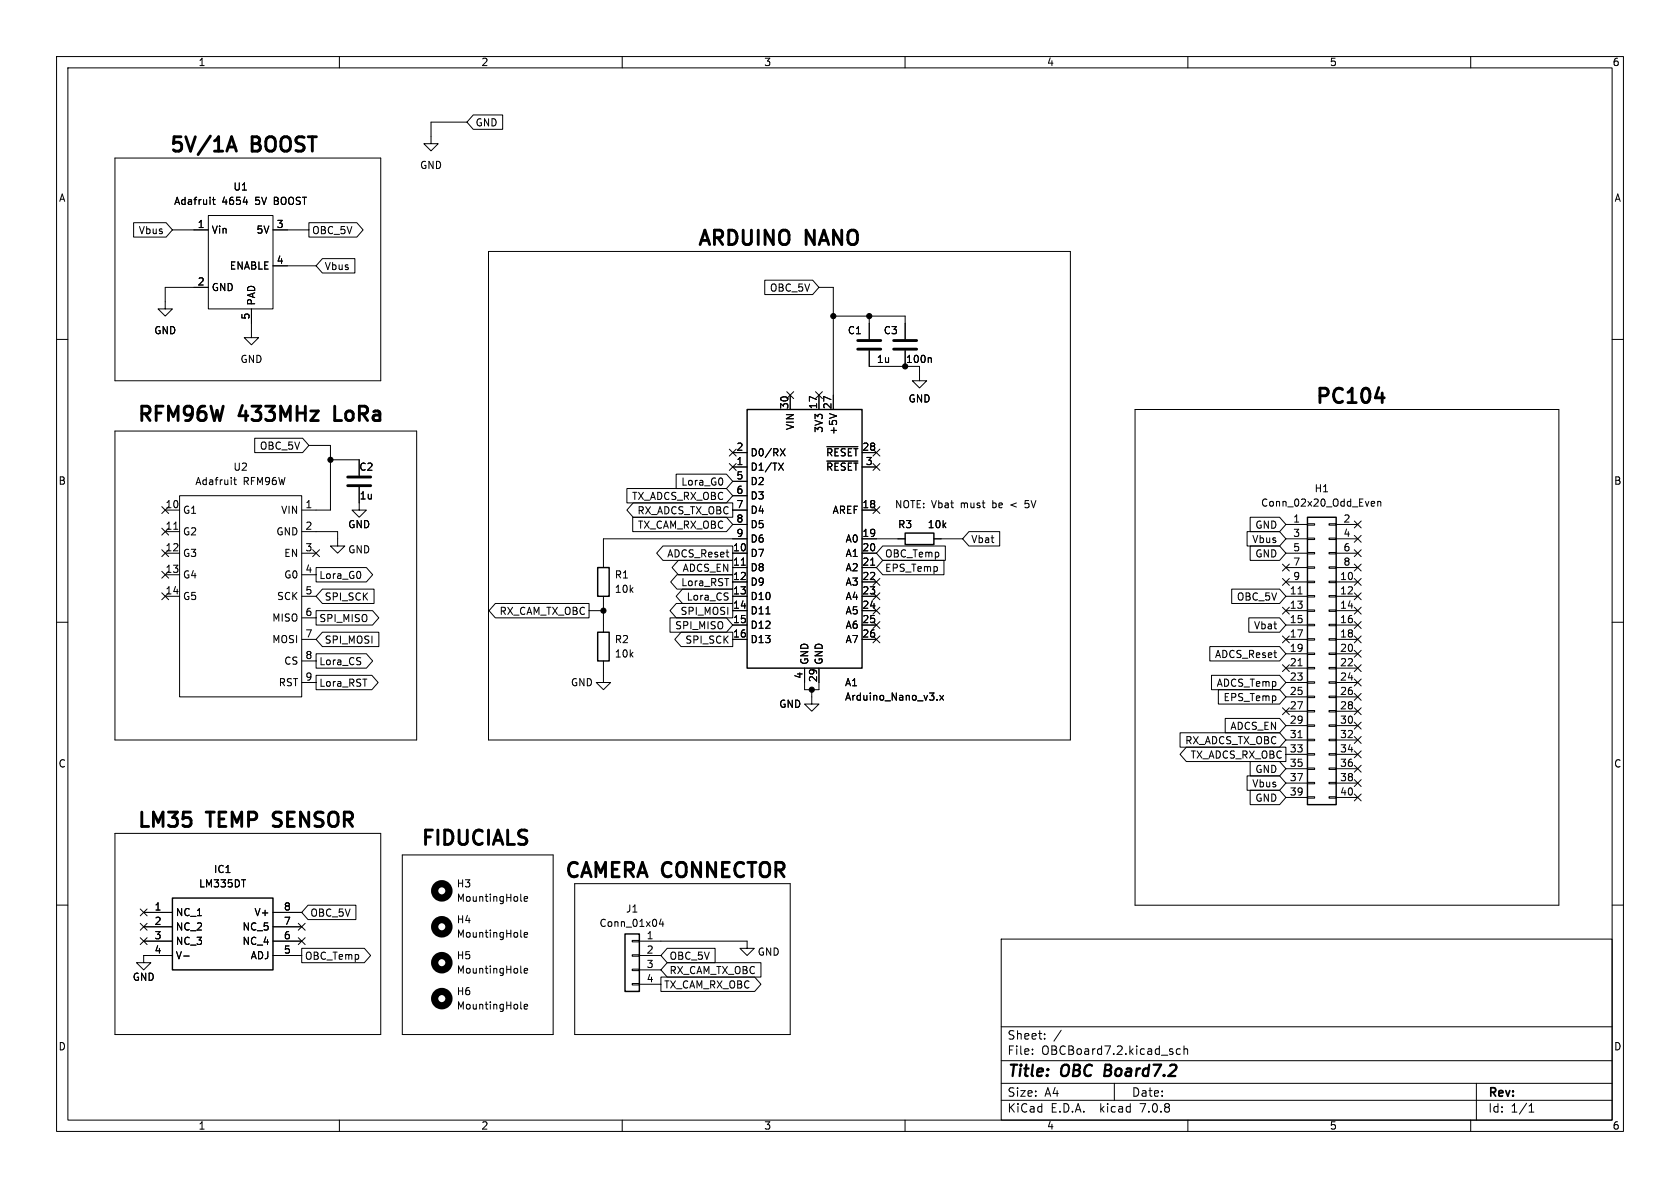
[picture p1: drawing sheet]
<svg xmlns="http://www.w3.org/2000/svg" width="297mm" height="210mm" viewBox="0 0 297 210" stroke-linecap="round" stroke-linejoin="round" font-family="sans-serif">
<g fill="none" stroke="#000" stroke-width=".18">
<path d="M10 10h277v190h-277zM12 12h273v186h-273zM60 10v2M110 10v2M160 10v2M210 10v2M260 10v2M20.3 27.9h47v39.4h-47zM23.6 39.4h5.8l1.1 1.2-1.1 1.3h-5.8zM36.8 38.1h11.5v16.5h-11.5zM37.6 35.3h.4M37.7 34.9v1.1l.3 .1"/>
<path d="M43 35.7h.8M54.6 39.4h8.5l1.1 1.2-1.1 1.3h-8.5zM82.5 21.6h-6.3v3.8h1.3l-1.3 1.3-1.3-1.3h1.3M83.7 20.3h5.2v2.6h-5.2l-1.2-1.3zM10 60h2M30.5 40.6h6.3M36.8 50.8h-7.6v3.8h1.3l-1.3 1.3-1.3-1.3h1.3M44.4 54.6v5.1h1.3l-1.3 1.3-1.2-1.3h1.2M48.3 40.6h6.3M48.3 47h7.6M57 45.7h5.7v2.6h-5.7l-1.1-1.3zM86.4 44.5h102.8v86.3h-102.8z"/>
<path d="M135.2 49.5h8.5l1.1 1.3-1.1 1.3h-8.5zM144.8 50.8h2.5v21.6M147.3 55.9h12.7v4M153.7 55.9v4M285 60h2M20.3 76.2h53.4v54.6h-53.4zM45 77.5h8.5l1.1 1.2-1.1 1.3h-8.5zM54.6 78.7h3.8v11.5h-5.1M128.9 79.4l1.2 1.2M130.1 79.4l-1.2 1.2M137.9 79.3l.9 1.3M138.8 79.3l-.9 1.3"/>
<path d="M139.1 69.2l1.2 1.3M139.7 69.9v2.5M140.3 69.2l-1.2 1.3M144.2 69.2l1.2 1.3M144.8 69.9v2.5M145.4 69.2l-1.2 1.3M146.2 79h5.5M146.6 73.1l1.3 .4M153.7 62v2.8h6.3v-2.8M154.3 79.4l1.2 1.2M155.5 79.4l-1.2 1.2M162.6 64.8v2.5h1.2l-1.2 1.3-1.3-1.3h1.3"/>
<path d="M164.5 63.2l.1 .2v.7M200.7 72.4h74.9v87.6h-74.9zM28.6 97.2l1.2 1.2M28.6 93.4l1.2 1.2M28.6 89.6l1.2 1.2M29.2 97.8h2.5M29.2 90.2h2.5M29.2 94h2.5M29.8 97.2l-1.2 1.2M29.8 93.4l-1.2 1.2M29.8 89.6l-1.2 1.2M30.7 93.6h.7"/>
<path d="M31.7 87.6h21.6v35.6h-21.6zM41.3 84.8h.5M41.5 84.4v1.1l.3 .2M53.3 94h6.4v2.5h1.3l-1.3 1.3-1.3-1.3h1.3M53.3 97.8h2.6M55.3 97.2l1.2 1.2M56.5 97.2l-1.2 1.2M58.4 81.3h5.1v2.8M63.5 86.1v4.1h1.3l-1.3 1.2-1.3-1.2h1.3M110.8 86.4h17.6l1.1 1.2-1.1 1.3h-17.6zM111.9 91.4h16.5l1.1 1.3-1.1 1.3h-16.5zM111.9 88.9h17.6v2.5h-17.6l-1.1-1.2z"/>
<path d="M117.2 96.5h12.3v2.6h-12.3l-1.1-1.3zM119.5 83.8h8.9l1.1 1.3-1.1 1.3h-8.9zM119.9 99.1h9.6v2.5h-9.6l-1.1-1.3zM128.9 81.9l1.2 1.3M129.5 92.7h2.6M129.5 97.8h2.6M129.5 82.6h2.6M129.5 90.2h2.6M129.5 80h2.6M129.5 85.1h2.6M129.5 87.6h2.6M130.1 81.9l-1.2 1.3"/>
<path d="M131.1 99.9h.7M132.1 95.3h-25.4v5M137.6 81.9l.9 1.2M138.5 81.9l-.9 1.2M146.2 81.5h5.5M152.4 95.3h7.6M152.4 97.8h2.5M152.4 82.6h2.5M152.4 90.2h2.5M152.4 80h2.5M153.9 99.9h.7M154.3 81.9l1.2 1.3"/>
<path d="M154.3 89.6l1.2 1.2M155.5 81.9l-1.2 1.3M155.5 89.6l-1.2 1.2M156.1 99.1h10.8v2.5h-10.8l-1.2-1.3zM156.1 96.5h11v2.6h-11l-1.2-1.3zM165.1 95.3h5.1M171.3 94h5.4v2.5h-5.4l-1.1-1.2zM181.2 89.6l.2 .2M181.9 88.5h-.6l-.1 .6 .2-.1M220.5 94h5.7l1.1 1.3-1.1 1.2h-5.7zM221 91.4h5.2l1.1 1.3-1.1 1.3h-5.2zM221 96.5h5.2l1.1 1.3-1.1 1.3h-5.2z"/>
<path d="M226.7 99.7l1.2 1.2M227.3 92.7h3.8M227.3 95.3h3.8M227.3 97.8h3.8M227.9 99.7l-1.2 1.2M231.1 97.7h1.3v.2h-1.3zM231.1 95.1h1.3v.3h-1.3zM231.1 92.6h1.3v.2h-1.3zM234.9 97.7h1.3v.2h-1.3zM234.9 95.1h1.3v.3h-1.3zM234.9 92.6h1.3v.2h-1.3zM236.2 92.7h3.8"/>
<path d="M236.2 95.3h3.8M236.2 97.8h3.8M239.4 99.7l1.2 1.2M239.4 92.1l1.2 1.2M239.4 97.2l1.2 1.2M239.4 94.6l1.2 1.3M240.6 99.7l-1.2 1.2M240.6 92.1l-1.2 1.2M240.6 97.2l-1.2 1.2M240.6 94.6l-1.2 1.3M242.6 88.6l.4 .1v.2l-.6 .2M243 89.4l-.4 .1"/>
<path d="M243.6 88.8l.1-.2 .4 .1v.8M243.6 88.6v.9M10 110h2M28.6 104.8l1.2 1.2M28.6 101l1.2 1.2M29.2 105.4h2.5M29.2 101.6h2.5M29.8 104.8l-1.2 1.2M29.8 101l-1.2 1.2M53.3 105.4h2.6M53.3 113h2.6M53.3 101.6h2.6"/>
<path d="M53.3 109.2h2.6M53.3 116.8h2.6M55.9 100.3h8.9l1.1 1.3-1.1 1.3h-8.9zM55.9 107.9h10l1.1 1.3-1.1 1.3h-10zM55.9 119.4h9.8l1.2 1.3-1.2 1.2h-9.8zM55.9 115.6h8.9l1.1 1.2-1.1 1.3h-8.9zM57 104.1h9.1v2.6h-9.1l-1.1-1.3zM57 111.8h10v2.5h-10l-1.1-1.3zM87.6 106.7h16.5v2.5h-16.5l-1.1-1.2zM104.1 108h2.6M106.7 116.8v3.9h1.2l-1.2 1.2-1.3-1.2h1.3M106.7 105.4v6.4"/>
<path d="M118.4 109.2h10l1.1 1.3-1.1 1.3h-10zM119.6 106.7h9.9v2.5h-9.9l-1.2-1.2zM119.7 101.6h9.8v2.5h-9.8l-1.1-1.2zM120.4 111.8h9.1v2.5h-9.1l-1.1-1.3zM120.6 104.1h8.9v2.6h-8.9l-1.1-1.3zM129.5 102.9h2.6M129.5 105.4h2.6M129.5 108h2.6M129.5 110.5h2.6M129.5 113h2.6M129.5 100.3h2.6M135.4 108.5h.7"/>
<path d="M142.2 118.1v3.8h2.6v-3.8M152.4 102.9h2.5M152.4 105.4h2.5M152.4 108h2.5M152.4 110.5h2.5M152.4 113h2.5M152.4 100.3h2.5M154.3 104.8l1.2 1.2M154.3 102.3l1.2 1.2M154.3 107.3l1.2 1.3M154.3 112.4l1.2 1.2M154.3 109.9l1.2 1.2"/>
<path d="M155.5 104.8l-1.2 1.2M155.5 102.3l-1.2 1.2M155.5 107.3l-1.2 1.3M155.5 112.4l-1.2 1.2M155.5 109.9l-1.2 1.2M213.9 114.3h12.3l1.1 1.3-1.1 1.2h-12.3zM214.2 119.4h12l1.1 1.3-1.1 1.2h-12zM217.7 104.1h8.5l1.1 1.3-1.1 1.3h-8.5zM220.8 109.2h5.4l1.1 1.3-1.1 1.3h-5.4zM226.7 107.3l1.2 1.3M226.7 117.5l1.2 1.2M226.7 112.4l1.2 1.2"/>
<path d="M226.7 102.3l1.2 1.2M227.3 102.9h3.8M227.3 105.4h3.8M227.3 108h3.8M227.3 110.5h3.8M227.3 113h3.8M227.3 115.6h3.8M227.3 118.1h3.8M227.3 100.3h3.8M227.9 112.4l-1.2 1.2M227.9 117.5l-1.2 1.2M227.9 107.3l-1.2 1.3"/>
<path d="M227.9 102.3l-1.2 1.2M229.5 105h.7M229.5 117.7h.7M231.1 118h1.3v.2h-1.3zM231.1 115.4h1.3v.3h-1.3zM231.1 112.9h1.3v.3h-1.3zM231.1 110.4h1.3v.2h-1.3zM231.1 107.8h1.3v.3h-1.3zM231.1 105.3h1.3v.2h-1.3zM231.1 102.7h1.3v.3h-1.3zM231.1 100.2h1.3v.3h-1.3zM234.9 118h1.3v.2h-1.3z"/>
<path d="M234.9 115.4h1.3v.3h-1.3zM234.9 112.9h1.3v.3h-1.3zM234.9 110.4h1.3v.2h-1.3zM234.9 107.8h1.3v.3h-1.3zM234.9 105.3h1.3v.2h-1.3zM234.9 102.7h1.3v.3h-1.3zM234.9 100.2h1.3v.3h-1.3zM236.2 102.9h3.8M236.2 105.4h3.8M236.2 108h3.8M236.2 110.5h3.8M236.2 113h3.8"/>
<path d="M236.2 115.6h3.8M236.2 118.1h3.8M236.2 100.3h3.8M239.4 102.3l1.2 1.2M239.4 104.8l1.2 1.2M239.4 117.5l1.2 1.2M239.4 112.4l1.2 1.2M239.4 115l1.2 1.2M239.4 109.9l1.2 1.2M239.4 107.3l1.2 1.3M240.6 102.3l-1.2 1.2M240.6 104.8l-1.2 1.2"/>
<path d="M240.6 112.4l-1.2 1.2M240.6 117.5l-1.2 1.2M240.6 115l-1.2 1.2M240.6 109.9l-1.2 1.2M240.6 107.3l-1.2 1.3M285 110h2M53.3 120.7h2.6M143.5 121.9v2.6h1.3l-1.3 1.2-1.3-1.2h1.3M165.7 123.6v.2M166.1 122.9l.7 .9M166.8 122.9l-.7 .9M208.6 129.5h17.6l1.1 1.3-1.1 1.3h-17.6z"/>
<path d="M209.7 132.1h17.6v2.5h-17.6l-1.1-1.2zM215.4 121.9h10.8l1.1 1.3-1.1 1.3h-10.8zM216.6 127h9.6l1.1 1.3-1.1 1.2h-9.6zM220.5 137.2h5.7l1.1 1.2-1.1 1.3h-5.7zM221 134.6h5.2l1.1 1.3-1.1 1.3h-5.2zM221 139.7h5.2l1.1 1.3-1.1 1.2h-5.2zM226.7 125.1l1.2 1.2M227.3 120.7h3.8M227.3 123.2h3.8M227.3 125.7h3.8M227.3 128.3h3.8M227.3 130.8h3.8"/>
<path d="M227.3 133.4h3.8M227.3 135.9h3.8M227.3 138.4h3.8M227.9 125.1l-1.2 1.2M229.5 130.4h.7M231.1 138.3h1.3v.3h-1.3zM231.1 135.8h1.3v.2h-1.3zM231.1 133.2h1.3v.3h-1.3zM231.1 130.7h1.3v.2h-1.3zM231.1 128.1h1.3v.3h-1.3zM231.1 125.6h1.3v.3h-1.3zM231.1 123.1h1.3v.2h-1.3z"/>
<path d="M231.1 120.5h1.3v.3h-1.3zM234.9 138.3h1.3v.3h-1.3zM234.9 135.8h1.3v.2h-1.3zM234.9 133.2h1.3v.3h-1.3zM234.9 130.7h1.3v.2h-1.3zM234.9 128.1h1.3v.3h-1.3zM234.9 125.6h1.3v.3h-1.3zM234.9 123.1h1.3v.2h-1.3zM234.9 120.5h1.3v.3h-1.3zM236.2 120.7h3.8M236.2 123.2h3.8M236.2 125.7h3.8"/>
<path d="M236.2 128.3h3.8M236.2 130.8h3.8M236.2 133.4h3.8M236.2 135.9h3.8M236.2 138.4h3.8M239.4 137.8l1.2 1.2M239.4 120l1.2 1.3M239.4 122.6l1.2 1.2M239.4 125.1l1.2 1.2M239.4 130.2l1.2 1.2M239.4 127.7l1.2 1.2M239.4 132.7l1.2 1.3"/>
<path d="M239.4 135.3l1.2 1.2M240.6 137.8l-1.2 1.2M240.6 120l-1.2 1.3M240.6 122.6l-1.2 1.2M240.6 125.1l-1.2 1.2M240.6 130.2l-1.2 1.2M240.6 127.7l-1.2 1.2M240.6 132.7l-1.2 1.3M240.6 135.3l-1.2 1.2M10 160h2M20.3 147.3h47v35.6h-47zM71.1 151.1h26.7v31.8h-26.7z"/>
<path d="M92.1 159.1l.1 .2M92.7 158.9l.6-.1-.1-.3h-.3l-.2 .2v.6h.5M101.6 156.2h38.1v26.7h-38.1zM227.3 141h3.8M231.1 140.8h1.3v.3h-1.3zM234.9 140.8h1.3v.3h-1.3zM236.2 141h3.8M239.4 140.4l1.2 1.2M240.6 140.4l-1.2 1.2M285 160h2M24.8 160.7l1.2 1.2M24.8 163.2l1.2 1.2"/>
<path d="M24.8 165.8l1.2 1.2M25.4 161.3h5.1M25.4 163.8h5.1M25.4 166.4h5.1M26 160.7l-1.2 1.2M26 163.2l-1.2 1.2M26 165.8l-1.2 1.2M30.5 168.9h-5.1v1.3h1.3l-1.3 1.3-1.3-1.3h1.3M32.5 169h.9M48.3 161.3h5M48.3 163.8h5M48.3 166.4h5"/>
<path d="M48.3 168.9h5M52.7 163.2l1.2 1.2M52.7 165.8l1.2 1.2M53.3 167.6h11.1l1.1 1.3-1.1 1.3h-11.1zM53.9 163.2l-1.2 1.2M53.9 165.8l-1.2 1.2M54.5 160h8.4v2.6h-8.4l-1.2-1.3zM92.1 171.8l.1 .2M92.1 178.2l.1 .2M92.1 165.5l.1 .2M92.7 165.3l.6-.2-.1-.2-.3-.1-.2 .2v.6h.5M92.7 171.6l.6-.1-.1-.3h-.3l-.2 .2v.6h.5"/>
<path d="M92.7 178l.6-.2-.1-.2-.3-.1-.2 .2v.6h.5M111.8 173.9h1.2v.2h-1.2zM111.8 171.3h1.2v.3h-1.2zM111.8 168.8h1.2v.2h-1.2zM111.8 166.2h1.2v.3h-1.2zM113 166.4h19.1v1.2h1.2l-1.2 1.3-1.3-1.3h1.3M113 168.9h3.8M113 171.5h3.8M113 174h3.8M116.8 172.7h16.6l1.1 1.3-1.1 1.3h-16.6zM116.9 162.4l-.3 1h.8M117.2 162.9v.9"/>
<path d="M118 167.6h8.4v2.6h-8.4l-1.2-1.3zM118 170.2h16.5v2.5h-16.5l-1.2-1.2zM177 166h108v32h-108zM60 198v2M110 198v2M160 198v2M177 194.5h108M177 191.5h108M177 187.5h108M177 181.5h108M182.5 186.3v.1M182.5 185.5v.1"/>
<path d="M184.7 183.6v.1M184.7 182.8v.1M187.6 182.1l-1.3 2M197 191.5v3M208.7 185.5l-.5-.1-.2 .3v.4l.1 .2h.6M209.3 185.5l.2-.1 .4 .1 .1 .9M209.3 184.9v1.5M210 198v2M260 198v2M261 191.5v6.5M270.3 196.6h.9M270.3 195.5l.4-.4v1.5"/>
</g>
<path d="M195.5 188.2l-.3 2h.8" fill="none" stroke="#000" stroke-width=".4"/>
<g fill="none" stroke="#000" stroke-width="1.3">
<circle cx="78.1" cy="157.5" r="1.27"/>
<circle cx="78.1" cy="176.5" r="1.27"/>
<circle cx="78.1" cy="170.2" r="1.27"/>
<circle cx="78.1" cy="163.8" r="1.27"/>
</g>
<path d="M132.1 72.4h20.3v45.7h-20.3zM160 94.2h5.1v2.1h-5.1zM231.1 91.4h5.1v50.8h-5.1zM105.7 100.3h2v5.1h-2zM105.7 111.8h2v5h-2zM30.5 158.8h17.8v12.7h-17.8zM110.5 165.1h2.5v10.2h-2.5z" fill="none" stroke="#000" stroke-width=".25"/>
<path d="M40.1 26.7l.8-2.5 .9 2.5M40.3 26h1.2M59.2 71.8v2.5h1.2M151.6 60.2h4.1M151.6 61.7h4.1M158 60.2h4.1M158 61.7h4.1M243.1 70.3h1.6M61.5 85.9h4M61.5 84.3h4M48.3 146l.4 .1M48.4 143.8l-.1 .2 .1 .5" fill="none" stroke="#000" stroke-width=".51"/>
<g fill="#000" stroke="#000" stroke-width=".18">
<circle cx="147.3" cy="55.9" r=".46"/>
<circle cx="153.7" cy="55.9" r=".46"/>
<circle cx="160" cy="64.8" r=".46"/>
<circle cx="58.4" cy="81.3" r=".46"/>
<circle cx="106.7" cy="108" r=".46"/>
<circle cx="143.5" cy="121.9" r=".46"/>
</g>
<g font-size="3.5">
<text x="29.8" y="27.1">5V/1A</text>
<text x="44.6" y="27.1">BOOST</text>
<text x="123.2" y="43.6">ARDUINO</text>
<text x="142.6" y="43.6">NANO</text>
<text x="232.4" y="71.5">PC104</text>
<text x="24.1" y="74.7">RFM96W</text>
<text x="42.4" y="74.7">433MHz</text>
<text x="60.3" y="74.7">LoRa</text>
<text x="24.1" y="146.4">LM35</text>
<text x="36.9" y="146.4">TEMP</text>
<text x="49.5" y="146.4">SENSOR</text>
<text x="74.3" y="149.6">FIDUCIALS</text>
<text x="99.7" y="155.3">CAMERA CONNECTOR</text>
</g>
<g font-size="2.8">
<text x="178" y="190.9">Title:</text>
<text x="187.7" y="190.9">OBC</text>
<text x="196.1" y="190.9">Board7.2</text>
</g>
<g font-size="2.1">
<text x="178" y="184">Sheet:</text>
<text x="178" y="186.7">File:</text>
<text x="184.1" y="186.7">OBCBoard7.2.kicad_sch</text>
<text x="178" y="196.9">KiCad</text>
<text x="178" y="194.1">Size:</text>
<text x="184.7" y="194.1">A4</text>
<text x="185.7" y="196.9">E.D.A.</text>
<text x="194.6" y="196.9">kicad</text>
<text x="200" y="194.1">Date:</text>
<text x="201.8" y="196.9">7.0.8</text>
<text x="263" y="194.3">Rev:</text>
<text x="263" y="196.9">Id:</text>
<text x="267.1" y="196.9">1/1</text>
</g>
<g font-size="1.8">
<text x="35" y="11.9">1</text>
<text x="85" y="11.9">2</text>
<text x="135" y="11.9">3</text>
<text x="185" y="11.9">4</text>
<text x="235" y="11.9">5</text>
<text x="285" y="11.9">6</text>
<text x="84" y="22.5">GND</text>
<text x="10.3" y="35.9">A</text>
<text x="41.2" y="33.9">U1</text>
<text x="74.2" y="30.1">GND</text>
<text x="285.3" y="35.9">A</text>
<text x="24.4" y="41.6">Vbus</text>
<text x="30.7" y="36.4">Adafruit</text>
<text x="34.9" y="40.4">1</text>
<text x="37.3" y="41.5">Vin</text>
<text x="39.2" y="36.4">4654</text>
<text x="45.2" y="36.4">5V</text>
<text x="45.3" y="41.5">5V</text>
<text x="48.7" y="36.4">BOOST</text>
<text x="48.8" y="40.4">3</text>
<text x="55.1" y="41.6">OBC_5V</text>
<text x="40.5" y="47.9">ENABLE</text>
<text x="48.8" y="46.7">4</text>
<text x="57.3" y="47.9">Vbus</text>
<text x="34.9" y="50.5">2</text>
<text x="37.3" y="51.7">GND</text>
<text x="136" y="51.8">OBC_5V</text>
<text x="27.2" y="59.3">GND</text>
<text x="44.2" y="56.6" transform="rotate(-90 44.2 56.6)">5</text>
<text x="45.3" y="54.1" transform="rotate(-90 45.3 54.1)">PAD</text>
<text x="149.8" y="59.3">C1</text>
<text x="156.1" y="59.3">C3</text>
<text x="42.4" y="64.4">GND</text>
<text x="154.9" y="64.4">1u</text>
<text x="160.1" y="64.4">100n</text>
<text x="160.5" y="71.3">GND</text>
<text x="139.4" y="72.4" transform="rotate(-90 139.4 72.4)">30</text>
<text x="140.6" y="76.1" transform="rotate(-90 140.6 76.1)">VIN</text>
<text x="144.5" y="72.4" transform="rotate(-90 144.5 72.4)">17</text>
<text x="145.6" y="76.6" transform="rotate(-90 145.6 76.6)">3V3</text>
<text x="147.1" y="72.4" transform="rotate(-90 147.1 72.4)">27</text>
<text x="148.2" y="77" transform="rotate(-90 148.2 77)">+5V</text>
<text x="41.2" y="83.4">U2</text>
<text x="45.8" y="79.7">OBC_5V</text>
<text x="63.4" y="83.4">C2</text>
<text x="130.1" y="82.3">1</text>
<text x="130.1" y="79.8">2</text>
<text x="132.6" y="83.4">D1/TX</text>
<text x="132.6" y="80.9">D0/RX</text>
<text x="145.9" y="80.9">~{RESET}</text>
<text x="145.9" y="83.4">~{RESET}</text>
<text x="152.4" y="79.8">28</text>
<text x="153" y="82.3">3</text>
<text x="10.3" y="85.9">B</text>
<text x="29.2" y="89.9">10</text>
<text x="34.4" y="86">Adafruit</text>
<text x="43" y="86">RFM96W</text>
<text x="53.9" y="89.9">1</text>
<text x="63.5" y="88.5">1u</text>
<text x="111.6" y="88.6">TX_ADCS_RX_OBC</text>
<text x="120.3" y="86">Lora_G0</text>
<text x="130.1" y="84.8">5</text>
<text x="130.1" y="87.4">6</text>
<text x="130.1" y="89.9">7</text>
<text x="132.6" y="86">D2</text>
<text x="132.6" y="88.5">D3</text>
<text x="152.4" y="89.9">18</text>
<text x="158.1" y="89.9">NOTE: Vbat</text>
<text x="170" y="89.9">must</text>
<text x="175.7" y="89.9">be</text>
<text x="179.1" y="89.9">&lt;</text>
<text x="181.9" y="89.9">5V</text>
<text x="222.8" y="89.8">Conn_02x20_Odd_Even</text>
<text x="232.3" y="87.2">H1</text>
<text x="285.3" y="85.9">B</text>
<text x="29.2" y="93.7">11</text>
<text x="32.3" y="91">G1</text>
<text x="32.3" y="94.8">G2</text>
<text x="48.8" y="94.8">GND</text>
<text x="49.6" y="91">VIN</text>
<text x="53.9" y="93.7">2</text>
<text x="61.5" y="93.6">GND</text>
<text x="112.6" y="91.1">RX_ADCS_TX_OBC</text>
<text x="112.7" y="93.7">TX_CAM_RX_OBC</text>
<text x="130.1" y="92.5">8</text>
<text x="130.1" y="95">9</text>
<text x="132.6" y="91">D4</text>
<text x="132.6" y="93.6">D5</text>
<text x="147.1" y="91">AREF</text>
<text x="152.4" y="95">19</text>
<text x="158.7" y="93.6">R3</text>
<text x="163.9" y="93.6">10k</text>
<text x="221.8" y="93.7">GND</text>
<text x="228.5" y="92.5">1</text>
<text x="228.5" y="95">3</text>
<text x="237.4" y="92.5">2</text>
<text x="237.4" y="95">4</text>
<text x="29.2" y="97.5">12</text>
<text x="29.2" y="101.3">13</text>
<text x="32.3" y="98.7">G3</text>
<text x="50.1" y="98.7">EN</text>
<text x="53.9" y="97.5">3</text>
<text x="53.9" y="101.3">4</text>
<text x="61.5" y="98">GND</text>
<text x="117.9" y="98.7">ADCS_Reset</text>
<text x="120.6" y="101.3">ADCS_EN</text>
<text x="129.5" y="97.5">10</text>
<text x="129.5" y="100.1">11</text>
<text x="132.6" y="98.7">D7</text>
<text x="132.6" y="101.2">D8</text>
<text x="132.6" y="96.1">D6</text>
<text x="149.4" y="96.1">A0</text>
<text x="149.4" y="98.7">A1</text>
<text x="149.4" y="101.2">A2</text>
<text x="152.4" y="97.5">20</text>
<text x="152.4" y="100.1">21</text>
<text x="156.4" y="101.3">EPS_Temp</text>
<text x="156.4" y="98.7">OBC_Temp</text>
<text x="171.6" y="96.2">Vbat</text>
<text x="221.3" y="96.2">Vbus</text>
<text x="221.8" y="98.7">GND</text>
<text x="228.5" y="97.5">5</text>
<text x="228.5" y="100.1">7</text>
<text x="237.4" y="97.5">6</text>
<text x="237.4" y="100.1">8</text>
<text x="29.2" y="105.2">14</text>
<text x="32.3" y="102.5">G4</text>
<text x="32.3" y="106.3">G5</text>
<text x="48.9" y="106.3">SCK</text>
<text x="50.1" y="102.5">G0</text>
<text x="53.9" y="105.2">5</text>
<text x="56.4" y="102.6">Lora_G0</text>
<text x="57.3" y="106.4">SPI_SCK</text>
<text x="108.6" y="102.5">R1</text>
<text x="108.6" y="105">10k</text>
<text x="120.3" y="103.8">Lora_RST</text>
<text x="121.3" y="106.4">Lora_CS</text>
<text x="129.5" y="102.6">12</text>
<text x="129.5" y="105.2">13</text>
<text x="129.5" y="107.7">14</text>
<text x="132.6" y="103.7">D9</text>
<text x="132.6" y="106.3">D10</text>
<text x="149.4" y="103.7">A3</text>
<text x="149.4" y="106.3">A4</text>
<text x="152.4" y="102.6">22</text>
<text x="152.4" y="105.2">23</text>
<text x="152.4" y="107.7">24</text>
<text x="218.6" y="106.4">OBC_5V</text>
<text x="227.9" y="105.2">11</text>
<text x="227.9" y="107.7">13</text>
<text x="228.5" y="102.6">9</text>
<text x="236.8" y="102.6">10</text>
<text x="236.8" y="105.2">12</text>
<text x="236.8" y="107.7">14</text>
<text x="48" y="110.1">MISO</text>
<text x="48" y="113.9">MOSI</text>
<text x="53.9" y="109">6</text>
<text x="53.9" y="112.8">7</text>
<text x="56.4" y="110.2">SPI_MISO</text>
<text x="57.3" y="114">SPI_MOSI</text>
<text x="88.2" y="108.9">RX_CAM_TX_OBC</text>
<text x="108.6" y="113.9">R2</text>
<text x="119.3" y="111.4">SPI_MISO</text>
<text x="120.2" y="108.9">SPI_MOSI</text>
<text x="121.1" y="114">SPI_SCK</text>
<text x="129.5" y="110.2">15</text>
<text x="129.5" y="112.8">16</text>
<text x="132.6" y="108.8">D11</text>
<text x="132.6" y="111.4">D12</text>
<text x="132.6" y="113.9">D13</text>
<text x="149.4" y="108.8">A5</text>
<text x="149.4" y="111.4">A6</text>
<text x="149.4" y="113.9">A7</text>
<text x="152.4" y="110.2">25</text>
<text x="152.4" y="112.8">26</text>
<text x="221.6" y="111.4">Vbat</text>
<text x="227.9" y="110.2">15</text>
<text x="227.9" y="112.8">17</text>
<text x="236.8" y="110.2">16</text>
<text x="236.8" y="112.8">18</text>
<text x="50.1" y="117.7">CS</text>
<text x="53.9" y="116.6">8</text>
<text x="56.4" y="117.8">Lora_CS</text>
<text x="108.6" y="116.4">10k</text>
<text x="143.1" y="117.6" transform="rotate(-90 143.1 117.6)">GND</text>
<text x="145.6" y="117.6" transform="rotate(-90 145.6 117.6)">GND</text>
<text x="214.7" y="116.5">ADCS_Reset</text>
<text x="227.9" y="115.3">19</text>
<text x="227.9" y="117.9">21</text>
<text x="236.8" y="115.3">20</text>
<text x="236.8" y="117.9">22</text>
<text x="49.2" y="121.5">RST</text>
<text x="53.9" y="120.4">9</text>
<text x="56.4" y="121.6">Lora_RST</text>
<text x="100.8" y="121.5">GND</text>
<text x="137.7" y="125.3">GND</text>
<text x="142" y="120.1" transform="rotate(-90 142 120.1)">4</text>
<text x="144.5" y="120.7" transform="rotate(-90 144.5 120.7)">29</text>
<text x="149.3" y="121.5">A1</text>
<text x="149.3" y="124.1">Arduino_Nano_v3.x</text>
<text x="215" y="121.6">ADCS_Temp</text>
<text x="216.2" y="124.1">EPS_Temp</text>
<text x="227.9" y="120.4">23</text>
<text x="227.9" y="122.9">25</text>
<text x="227.9" y="125.5">27</text>
<text x="236.8" y="120.4">24</text>
<text x="236.8" y="122.9">26</text>
<text x="236.8" y="125.5">28</text>
<text x="209.4" y="131.8">RX_ADCS_TX_OBC</text>
<text x="217.4" y="129.2">ADCS_EN</text>
<text x="227.9" y="128">29</text>
<text x="227.9" y="130.6">31</text>
<text x="236.8" y="128">30</text>
<text x="236.8" y="130.6">32</text>
<text x="10.3" y="135.9">C</text>
<text x="210.4" y="134.3">TX_ADCS_RX_OBC</text>
<text x="221.8" y="136.8">GND</text>
<text x="227.9" y="133.1">33</text>
<text x="227.9" y="135.6">35</text>
<text x="236.8" y="133.1">34</text>
<text x="236.8" y="135.6">36</text>
<text x="285.3" y="135.9">C</text>
<text x="221.3" y="139.4">Vbus</text>
<text x="221.8" y="141.9">GND</text>
<text x="227.9" y="138.2">37</text>
<text x="227.9" y="140.7">39</text>
<text x="236.8" y="138.2">38</text>
<text x="236.8" y="140.7">40</text>
<text x="37.7" y="154.5">IC1</text>
<text x="27.2" y="161">1</text>
<text x="35.1" y="157.1">LM335DT</text>
<text x="50.1" y="161">8</text>
<text x="80.7" y="157.1">H3</text>
<text x="80.7" y="159.6">MountingHole</text>
<text x="110.6" y="161.5">J1</text>
<text x="27.2" y="163.6">2</text>
<text x="27.2" y="166.1">3</text>
<text x="31" y="162.2">NC_1</text>
<text x="31" y="164.7">NC_2</text>
<text x="31" y="167.2">NC_3</text>
<text x="42.8" y="167.2">NC_4</text>
<text x="42.8" y="164.7">NC_5</text>
<text x="44.9" y="162.2">V+</text>
<text x="50.1" y="166.1">6</text>
<text x="50.1" y="163.6">7</text>
<text x="54.8" y="162.2">OBC_5V</text>
<text x="80.7" y="163.4">H4</text>
<text x="80.7" y="166">MountingHole</text>
<text x="105.9" y="164.1">Conn_01x04</text>
<text x="114.2" y="166.1">1</text>
<text x="23.4" y="173.6">GND</text>
<text x="27.2" y="168.7">4</text>
<text x="31" y="169.8">V-</text>
<text x="44.2" y="169.8">ADJ</text>
<text x="50.1" y="168.7">5</text>
<text x="53.8" y="169.9">OBC_Temp</text>
<text x="80.7" y="169.8">H5</text>
<text x="80.7" y="172.3">MountingHole</text>
<text x="114.2" y="168.7">2</text>
<text x="114.2" y="171.2">3</text>
<text x="114.2" y="173.7">4</text>
<text x="118.3" y="169.9">OBC_5V</text>
<text x="118.3" y="172.4">RX_CAM_TX_OBC</text>
<text x="133.9" y="169.1">GND</text>
<text x="80.7" y="176.1">H6</text>
<text x="80.7" y="178.7">MountingHole</text>
<text x="117.3" y="174.9">TX_CAM_RX_OBC</text>
<text x="10.3" y="185.9">D</text>
<text x="285.3" y="185.9">D</text>
<text x="35" y="199.9">1</text>
<text x="85" y="199.9">2</text>
<text x="135" y="199.9">3</text>
<text x="185" y="199.9">4</text>
<text x="235" y="199.9">5</text>
<text x="285" y="199.9">6</text>
</g>
</svg>
